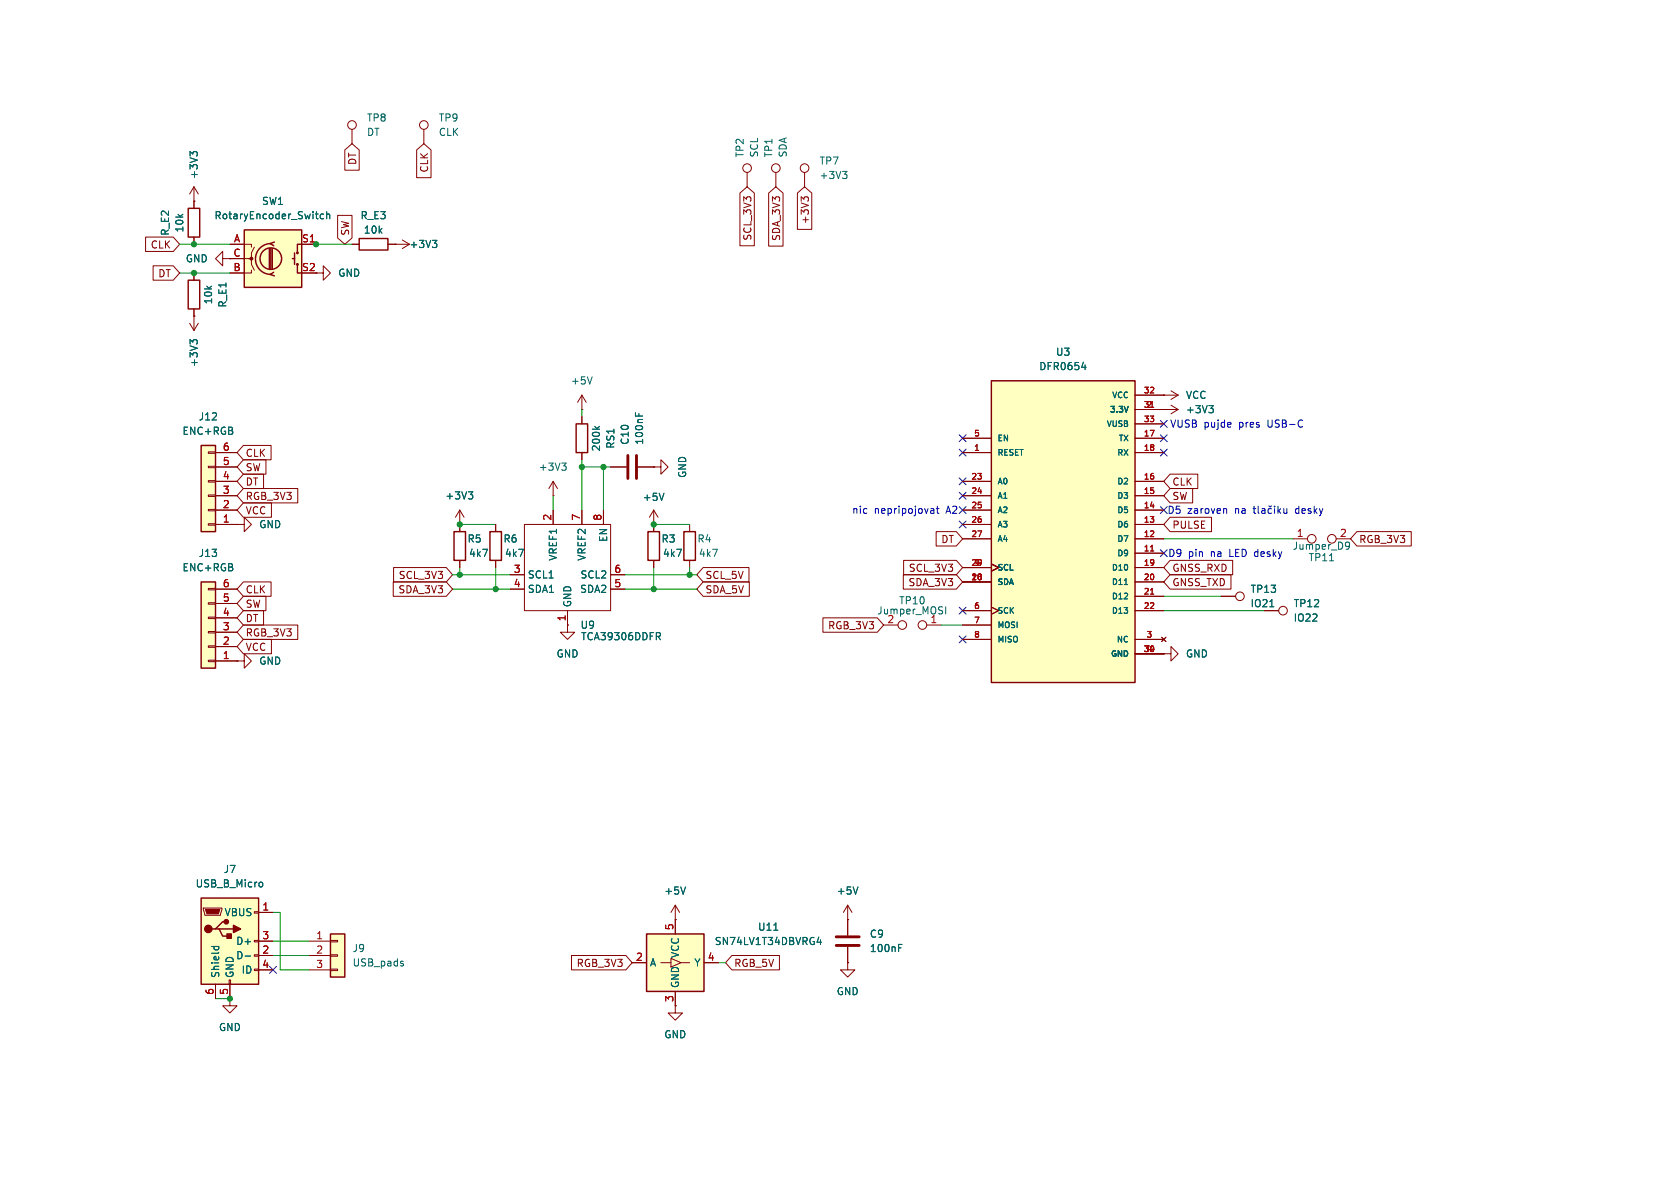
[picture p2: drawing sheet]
<svg xmlns="http://www.w3.org/2000/svg" width="297mm" height="210mm" viewBox="0 0 297 210" stroke-linecap="round" stroke-linejoin="round" font-family="sans-serif">
<path d="M41.9 92.7h1.3v-1.3l1.2 1.3-1.2 1.3v-1.3M41.9 92.7h.1M149.9 170.2v1.3h1.2l-1.2 1.2-1.3-1.2h1.3M149.9 170.2h.1" fill="none" stroke="#840000" stroke-width=".18"/>
<path d="M35.6 78.7h2.5v15.3h-2.5z" fill="#ffffc2"/>
<g fill="none" stroke="#840000" stroke-width=".18">
<path d="M36.8 79.9h1.3v.2h-1.3zM36.8 82.4h1.3v.3h-1.3zM36.8 85h1.3v.2h-1.3zM36.8 87.5h1.3v.3h-1.3zM36.8 90h1.3v.3h-1.3zM36.8 92.6h1.3v.2h-1.3zM38.1 92.7h3.8M38.1 90.2h3.8M38.1 87.6h3.8M38.1 85.1h3.8M38.1 82.6h3.8M38.1 80h3.8"/>
<path d="M81.3 92.7h.1M81.3 90.2l-.8 1.2M81.3 90.2v2.5M81.3 90.2l.7 1.2"/>
</g>
<path d="M35.6 78.7h2.5v15.3h-2.5z" fill="none" stroke="#840000" stroke-width=".25"/>
<path d="M82.8 86.9h.8l-.4 .5M83.3 87.4l.3 .3v.3l-.3 .2" fill="none" stroke="#006464" stroke-width=".18"/>
<path d="M58.4 165.1h2.6v7.6h-2.6z" fill="#ffffc2"/>
<path d="M34.3 48.3v1.2M34.3 54.6v1.3M205.7 115.6h1.3v-1.3l1.3 1.3-1.3 1.2v-1.2M205.7 115.6h.1M54.6 166.4h3.8M54.6 168.9h3.8M54.6 171.5h3.8M58.4 171.3h1.3v.3h-1.3zM58.4 168.8h1.3v.2h-1.3zM58.4 166.2h1.3v.3h-1.3z" fill="none" stroke="#840000" stroke-width=".18"/>
<path d="M33.3 49.5h2v5.1h-2zM58.4 165.1h2.6v7.6h-2.6z" fill="none" stroke="#840000" stroke-width=".25"/>
<path d="M71.2 170.3l.2 .2-.2 .3M71.2 169.9l.1 .1" fill="none" stroke="#006464" stroke-width=".18"/>
<path d="M175.3 67.3h25.4v53.4h-25.4z" fill="#ffffc2"/>
<path d="M101.9 74.9h2v5.1h-2zM175.3 67.3h25.4v53.4h-25.4zM80.3 94h2v5.1h-2zM86.6 94h2v5.1h-2zM114.6 94h2v5.1h-2zM120.9 94h2v5.1h-2z" fill="none" stroke="#840000" stroke-width=".25"/>
<g fill="none" stroke="#840000" stroke-width=".18">
<path d="M132.1 30.5v2.5M142.2 30.5v2.5M39.4 45.7v-1.2l-1.3 1.2 1.3 1.3v-1.3h1.2M102.9 73.7v1.2M170.2 77.5h5.1M200.7 77.5h5M200.7 72.4h5M200.7 69.9h5M200.7 74.9h5M81.3 92.7v1.3M81.3 99.1v1.2M87.6 92.7v1.3"/>
<path d="M87.6 99.1v1.2M92.7 92.7h15.2v15.3h-15.2zM97.8 87.6h.1M97.8 85.1v2.5M97.8 90.2v2.5M97.8 85.1l-.8 1.3M97.8 85.1l.8 1.3M102.9 80v1.3M102.9 90.2v2.5M106.7 90.2v2.5M115.6 92.7h.1M115.6 82.6h1.2v-1.3l1.3 1.3-1.3 1.2v-1.2"/>
<path d="M115.6 82.6h.1M115.6 90.2l-.8 1.2M115.6 90.2v3.8M115.6 99.1v1.2M115.6 90.2l.7 1.2M121.9 92.7v1.3M121.9 99.1v1.2M170.2 80h5.1M170.2 95.3h5.1M170.2 92.7h5.1M170.2 90.2h5.1M170.2 87.6h5.1"/>
<path d="M170.2 85.1h5.1M175.3 99.7l1.2 .6-1.2 .7M200.7 80h5M200.7 97.8h5M200.7 95.3h5M200.7 92.7h5M200.7 90.2h5M200.7 87.6h5M200.7 85.1h5M90.2 101.6h2.5M90.2 104.1h2.5M100.3 110.5v1.3h1.3l-1.3 1.2-1.2-1.2h1.2"/>
<path d="M100.3 110.5h.1M100.3 108v2.5M107.9 101.6h2.6M107.9 104.1h2.6M170.2 102.9h5.1M170.2 100.3h5.1M170.2 108h5.1M170.2 113h5.1M170.2 110.5h5.1M175.3 107.3l1.2 .7-1.2 .6M200.7 102.9h5M200.7 100.3h5"/>
<path d="M200.7 105.4h5M200.7 108h5M200.7 113h5M200.7 115.6h5M205.4 112.6l.7 .8M206.1 112.6l-.7 .8M40.6 176.5v1.3h1.3l-1.3 1.3-1.2-1.3h1.2M40.6 176.5h.1"/>
<circle cx="132.1" cy="29.7" r=".76"/>
<circle cx="142.2" cy="29.7" r=".76"/>
</g>
<path d="M203.4 72h.6M203.4 97.4h.6M203.4 105h.6" fill="none" stroke="#a90000" stroke-width=".18"/>
<path d="M148.9 30.3h.8l-.4 .5M149.5 30.8l.2 .2v.3l-.2 .3M105.1 75.4l.5 .5M106 75.4l-.5 .3M191.2 64.9h.8M191.8 64.5v.8M99.3 81.9h.8l-.4 .4M99.8 82.3l.3 .3v.3l-.3 .2M117.4 87.2l-.4 1.3M116.3 112.5l.5 .6M116.5 111.8l.3 .3-.1 .3-.2 .1M198.8 103.3h.6" fill="none" stroke="#006464" stroke-width=".18"/>
<path d="M35.6 158.8h10.1v15.2h-10.1z" fill="#ffffc2"/>
<path d="M35.6 158.8h10.1v15.2h-10.1zM38.1 164.2h.6l.7 1.3h1.2M38.7 164.2h2.6M40 162.9h-.6l-1.3 1.3h-.6" fill="none" stroke="#840000" stroke-width=".25"/>
<g fill="#840000" stroke="#840000" stroke-width=".25">
<path d="M41.3 163.6l1.2 .6-1.2 .6z"/>
<path d="M40.1 165.1h.8v.8h-.8z"/>
<circle cx="36.8" cy="164.2" r=".63"/>
<circle cx="40" cy="162.9" r=".38"/>
</g>
<g fill="none" stroke="#840000" stroke-width=".18">
<path d="M137.2 30.5v2.5M215.9 105.4h2.5M35.9 160.5h3.3v.3l-.2 1h-2.8zM38.1 174v2.5M40.5 173.2h.3v.8h-.3zM40.6 174v2.5M45 171.3h.7v.3h-.7zM45 168.8h.7v.2h-.7zM45 166.2h.7v.3h-.7zM45 161.2h.7v.2h-.7zM45.7 161.3h2.6M45.7 168.9h2.6"/>
<path d="M45.7 166.4h2.6M45.7 171.5h2.6M119.4 162.6h.1M119.4 177.8v1.3h1.2l-1.2 1.2-1.3-1.2h1.3M119.4 177.8h.1M119.4 160l-.8 1.3M119.4 160v2.6M119.4 160l.7 1.3"/>
<circle cx="137.2" cy="29.7" r=".76"/>
<circle cx="219.2" cy="105.4" r=".76"/>
</g>
<path d="M36.3 160.8h2.6l-.3 .7h-2z" fill="#840000" stroke="#840000" stroke-width=".18"/>
<path d="M224.5 107.3h.7M46 155.9l.3 .1 .1 .2v.5l-.4 .1M121.2 156.8l-.4 1.3M37.4 167.3h1.3M37.9 167.3l-.1 .4M38.6 167.3l.1 .4M43.3 169h1" fill="none" stroke="#006464" stroke-width=".18"/>
<path d="M114.3 165.1h10.2v10.2h-10.2z" fill="#ffffc2"/>
<path d="M114.3 165.1h10.2v10.2h-10.2z" fill="none" stroke="#840000" stroke-width=".25"/>
<g fill="none" stroke="#840000" stroke-width=".18">
<path d="M33.5 57.2l.8 1.2M34.3 55.9h.1M34.3 55.9v2.5M35.1 57.2l-.8 1.2M205.7 69.9h.1M205.7 69.9h2.6M207 69.1l1.3 .8M208.3 69.9l-1.3 .7M41.9 116.8h1.3v-1.2l1.2 1.2-1.2 1.3v-1.3M41.9 116.8h.1M223.5 108h2.6M111.8 170.2h2.5"/>
<path d="M116.8 170.2h1.8M118.6 169.4l1.8 .8-1.8 .7zM119.4 162.6v2.5M119.4 175.3v2.5M120.4 170.2h1.5M124.5 170.2h2.5"/>
<circle cx="226.8" cy="107.9" r=".76"/>
</g>
<path d="M34.1 60.5l-.5-.5v.8M34.1 60.3l.2-.3h.3l.3 .3M136.8 164.4h.7M144.7 165.7l-.3 .9h.8M145.1 166.1v.9" fill="none" stroke="#006464" stroke-width=".18"/>
<path d="M35.6 102.9h2.5v15.2h-2.5z" fill="#ffffc2"/>
<g fill="none" stroke="#840000" stroke-width=".18">
<path d="M62.2 22.9v2.5M74.9 22.9v2.5M102.9 72.4h.1M102.9 69.9l-.8 1.2M102.9 69.9v2.5M102.9 69.9l.7 1.2M107.9 82.6h2.8M112.8 82.6h2.8M36.8 104h1.3v.3h-1.3zM36.8 106.6h1.3v.2h-1.3zM36.8 109.1h1.3v.2h-1.3zM36.8 111.6h1.3v.3h-1.3z"/>
<path d="M36.8 114.2h1.3v.2h-1.3zM36.8 116.7h1.3v.3h-1.3zM38.1 116.8h3.8M38.1 114.3h3.8M38.1 111.8h3.8M38.1 109.2h3.8M38.1 106.7h3.8M38.1 104.1h3.8M156.2 110.5h2.5M163.8 110.5h2.6M149.9 162.6h.1M149.9 160v5.4"/>
<path d="M149.9 167.4v2.8M149.9 160l-.8 1.3M149.9 160l.7 1.3"/>
<circle cx="62.2" cy="22.1" r=".76"/>
<circle cx="74.9" cy="22.1" r=".76"/>
<circle cx="159.5" cy="110.5" r=".76"/>
<circle cx="163.1" cy="110.5" r=".76"/>
</g>
<path d="M35.6 102.9h2.5v15.2h-2.5z" fill="none" stroke="#840000" stroke-width=".25"/>
<path d="M104.7 66.6l-.4 1.3M112.3 72.9v.6M112.9 73.1v.4M167.2 107.3v1.2M151.7 156.8l-.4 1.3M158.9 167.6h.4M158.9 166.9h.6" fill="none" stroke="#006464" stroke-width=".18"/>
<path d="M111 80.5v4.1M112.5 80.5v4.1M147.8 165.6h4.1M147.8 167.1h4.1" fill="none" stroke="#840000" stroke-width=".51"/>
<path d="M43.2 40.6h10.1v10.2h-10.1z" fill="#ffffc2"/>
<g fill="none" stroke="#840000" stroke-width=".25">
<path d="M33.3 36.8h2v5.1h-2zM43.2 40.6h10.1v10.2h-10.1zM47.6 43.9v3.6M47.9 43.1a2.73 2.73 0 0 0-2.7 2.7 2.73 2.73 0 0 0 2.7 2.7M47.9 43.9v3.6M48.1 43.9v3.6M48.4 48.1l-.6 .4 .7 .3M48.5 42.8l-.7 .3 .6 .3M51.7 45.7h.4M52.1 44.7v2M52.6 46.7v1.6h.7M53.3 43.2h-.7v1.5"/>
<path d="M63.5 42.2h5.1v2h-5.1z"/>
<circle cx="47.9" cy="45.7" r="1.9"/>
<circle cx="52.6" cy="44.7" r=".13"/>
<circle cx="52.6" cy="46.7" r=".13"/>
</g>
<circle cx="44.4" cy="45.7" r=".25" fill="#840000" stroke="#840000" stroke-width=".18"/>
<g fill="none" stroke="#840000" stroke-width=".18">
<path d="M34.3 35.6h.1M34.3 33v3.8M34.3 33l-.8 1.3M34.3 33l.8 1.3M59.7 38.1h2.5v4l-1.2 1.1-1.3-1.1zM61 26.5l1.2-1.1 1.3 1.1v3.6h-2.5zM73.7 26.5l1.2-1.1 1.3 1.1v4.9h-2.5zM130.8 34.1l1.3-1.1 1.3 1.1v9.3h-2.6zM135.9 34.1l1.3-1.1 1.2 1.1v9.4h-2.5zM141 34.1l1.2-1.1 1.3 1.1v6.4h-2.5zM142.1 35.2l-.5-.4v.8M142.1 35l.3-.2h.3l.2 .2"/>
<path d="M25.7 41.9h4.9l1.1 1.3-1.1 1.3h-4.9zM27.1 47h3.5l1.1 1.3-1.1 1.2h-3.5zM34.3 55.9h.1M34.3 41.9v1.3M34.3 48.3v1.2M34.3 54.6v1.3M40.6 43.2h3.8v.5M40.6 45.7h3.8v1l.6 1.1M44.4 47.8v.5h-3.8M45 43.7l-.6 1v1h-.5M53.3 43.2h2.6M55.9 48.3h1.2v-1.3l1.3 1.3-1.3 1.2v-1.2"/>
<path d="M62.2 43.2h1.3M68.6 43.2h3.8M69.8 43.2h.1M71.1 42.4l1.3 .8M72.4 43.2l-1.3 .7M43 78.7h4.9v2.6h-4.9l-1.1-1.3zM102.9 73.7v1.2M170.2 77.5h5.1M200.7 72.4h7.6M200.7 77.5h5M200.7 69.9h5M200.7 74.9h5"/>
<path d="M205.7 72.4h.1M205.7 69.9h.1M207 71.6l1.3 .8M208.3 72.4l-1.3 .8M38.1 80h3.8M38.1 92.7h3.8M38.1 90.2h3.8M38.1 87.6h3.8M38.1 85.1h3.8M38.1 82.6h3.8M41.9 92.7h.1M43 81.3h4v2.5h-4l-1.1-1.2z"/>
<path d="M43 83.8h3.6v2.6h-3.6l-1.1-1.3zM43 86.4h9.6v2.5h-9.6l-1.1-1.3zM43 88.9h5v2.5h-5l-1.1-1.2zM81.3 92.7h.1M81.3 92.7v1.3M81.3 99.1v1.2M87.6 92.7v1.3M87.6 99.1v1.2M97.8 90.2v2.5M102.9 80v1.3M102.9 90.2v2.5M106.7 90.2v2.5"/>
<path d="M107.9 82.6h2.8M112.8 82.6h2.8M115.6 82.6h.1M115.6 92.7h.1M115.6 92.7v1.3M115.6 99.1v1.2M159.8 99.1h9.3l1.1 1.2-1.1 1.3h-9.3zM165.5 94h3.6l1.1 1.3-1.1 1.2h-3.6zM170.2 95.3h5.1M170.2 80h5.1M170.2 92.7h5.1M170.2 90.2h5.1"/>
<path d="M170.2 87.6h5.1M170.2 85.1h5.1M175.3 99.7l1.2 .6-1.2 .7M200.7 95.3h5M200.7 80h5M200.7 97.8h5M200.7 92.7h5M200.7 90.2h5M200.7 87.6h5M200.7 85.1h5M206.9 86.4h3.9v2.5h-3.9l-1.2-1.3zM206.9 83.8h4.9v2.6h-4.9l-1.2-1.3z"/>
<path d="M206.9 99.1h11v2.5h-11l-1.2-1.3zM206.9 91.4h7.3v2.6h-7.3l-1.2-1.3zM228.6 95.3h2.5M236.2 95.3h2.6M239.9 94h9.6v2.5h-9.6l-1.1-1.2zM38.1 104.1h3.8M38.1 116.8h3.8M38.1 114.3h3.8M38.1 111.8h3.8M38.1 109.2h3.8M38.1 106.7h3.8M41.9 116.8h.1"/>
<path d="M43 105.4h4v2.6h-4l-1.1-1.3zM43 110.5h9.6v2.5h-9.6l-1.1-1.2zM43 113h5v2.6h-5l-1.1-1.3zM43 107.9h3.6v2.6h-3.6l-1.1-1.3zM43 102.9h4.9v2.5h-4.9l-1.1-1.3zM69.5 102.9h9.4l1.1 1.2-1.1 1.3h-9.4zM69.6 100.3h9.3l1.1 1.3-1.1 1.3h-9.3zM90.2 101.6h2.5M90.2 104.1h2.5M100.3 110.5h.1M100.3 108v2.5M107.9 101.6h2.6"/>
<path d="M107.9 104.1h2.6M124.3 100.3h8.1v2.6h-8.1l-1.1-1.3zM124.3 102.9h8.2v2.5h-8.2l-1.1-1.3zM145.5 109.2h9.6l1.1 1.3-1.1 1.3h-9.6zM159.7 101.6h9.4l1.1 1.3-1.1 1.2h-9.4zM170.2 102.9h5.1M170.2 100.3h5.1M170.2 108h5.1M170.2 113h5.1M170.2 110.5h5.1M175.3 107.3l1.2 .7-1.2 .6M200.7 102.9h5"/>
<path d="M200.7 100.3h5M200.7 105.4h5M200.7 108h5M200.7 113h5M200.7 115.6h5M205.4 112.6l.7 .8M205.7 115.6h.1M206.1 112.6l-.7 .8M206.9 101.6h10.7v2.5h-10.7l-1.2-1.2zM215.9 105.4h2.5M223.5 108h2.6M38.1 174v2.5"/>
<path d="M40.6 176.5h.1M40.6 174v2.5M45.7 161.3h2.6M45.7 168.9h2.6M45.7 166.4h2.6M45.7 171.5h2.6M101 168.9h9.6l1.2 1.3-1.2 1.3h-9.6zM111.8 170.2h2.5M119.4 162.6h.1M119.4 177.8h.1M119.4 162.6v2.5M119.4 175.3v2.5"/>
<path d="M124.5 170.2h2.5M129.4 168.9h8.4v2.6h-8.4l-1.1-1.3zM149.9 170.2h.1M149.9 162.6h.1M149.9 162.6v2.8M149.9 167.4v2.8"/>
<circle cx="231.9" cy="95.2" r=".76"/>
<circle cx="235.5" cy="95.2" r=".76"/>
</g>
<g fill="none" stroke="#006464" stroke-width=".18">
<path d="M34.1 27.2l-.5-.4v.8M34.1 27l.2-.2h.3l.3 .2M57.2 37.9l-.4-.1-.2 .3 .1 .5h.5M57.8 38l.1-.2 .3 .1 .1 .8M57.8 37.4v1.3M76.4 42.5h.8l-.4 .5M77 43l.2 .2v.3l-.2 .3M34.1 60.5l-.5-.5v.8M34.1 60.3l.2-.3h.3l.3 .3M105.1 75.4l.5 .5M106 75.4l-.5 .3M112.3 72.9v.6"/>
<path d="M112.9 73.1v.4M191.2 64.9h.8M191.8 64.5v.8M213.7 71.7h.8l-.4 .5M214.3 72.2l.2 .2v.3l-.2 .3M82.8 86.9h.8l-.4 .5M83.3 87.4l.3 .3v.3l-.3 .2M117.4 87.2l-.4 1.3M235 99.1h.8M238.1 95.8l.4 .2a.84 .84 0 0 1-.3 1.1h-.2M238.6 96.4l-.1 .2h-.4M116.3 112.5l.5 .6"/>
<path d="M116.5 111.8l.3 .3-.1 .3-.2 .1M198.8 103.3h.6M224.5 107.3h.7M46 155.9l.3 .1 .1 .2v.5l-.4 .1M121.2 156.8l-.4 1.3M151.7 156.8l-.4 1.3M37.4 167.3h1.3M37.9 167.3l-.1 .4M38.6 167.3l.1 .4M43.3 169h1M136.8 164.4h.7M144.7 165.7l-.3 .9h.8"/>
<path d="M145.1 166.1v.9M158.9 167.6h.4M158.9 166.9h.6"/>
</g>
<g fill="none" stroke="#0000c2" stroke-width=".18">
<path d="M164.7 89.9h.2l.2 .2v.6M165.1 90.7h-.4M165.1 90.2l-.4 .1M165.5 89.9h.5M165.7 89.5v1.1l.3 .1M216.7 89.9l.2 .2v.7M221.5 89.9h.5M221.7 89.5v1.1l.3 .2M222.4 89.5v1.1l.2 .2M223.1 90h.5v.8M223.6 90.2l-.4 .1-.2 .2 .2 .3 .4-.1M224.3 89.4l.2 .2 .3-.2"/>
<path d="M224.8 90l-.4-.1-.2 .2 .1 .6h.5M225.3 89.5v.1M225.3 89.9v.9M225.9 89.5v1.3M226.1 90.3l.3 .5M226.4 89.9l-.5 .5M227 89.9v.8l.3 .1 .2-.2M227.5 89.9v.9"/>
</g>
<g fill="none" stroke="#009600" stroke-width=".18">
<path d="M31.7 43.2h8.9M31.7 48.3h8.9M54.6 43.2h7.6M102.9 72.4v1.3M81.3 92.7h6.3M97.8 87.6v2.6M102.9 81.3v8.9M102.9 82.6h5M106.7 82.6v7.6M115.6 92.7h6.3M205.7 95.3h22.9M80 101.6h10.2"/>
<path d="M80 104.1h10.2M81.3 100.3v1.3M87.6 100.3v3.8M110.5 101.6h12.7M110.5 104.1h12.7M115.6 100.3v3.8M121.9 100.3v1.3M166.4 110.5h3.8M205.7 105.4h10.2M205.7 108h17.8M38.1 176.5h2.5M48.3 161.3h1.2v10.2h5.1"/>
<path d="M48.3 168.9h6.3M48.3 166.4h6.3M127 170.2h1.3"/>
</g>
<g fill="none" stroke="#000084" stroke-width=".18">
<path d="M169.6 76.9l1.2 1.2M169.6 79.4l1.2 1.2M170.8 76.9l-1.2 1.2M170.8 79.4l-1.2 1.2M205.1 79.4l1.2 1.2M205.1 76.9l1.2 1.2M205.1 74.3l1.2 1.2M206.3 79.4l-1.2 1.2M206.3 76.9l-1.2 1.2M206.3 74.3l-1.2 1.2M169.6 92.1l1.2 1.2M169.6 84.5l1.2 1.2"/>
<path d="M169.6 89.6l1.2 1.2M169.6 87l1.2 1.2M170.8 92.1l-1.2 1.2M170.8 84.5l-1.2 1.2M170.8 89.6l-1.2 1.2M170.8 87l-1.2 1.2M205.1 97.2l1.2 1.2M205.1 89.6l1.2 1.2M206.3 97.2l-1.2 1.2M206.3 89.6l-1.2 1.2M169.6 112.4l1.2 1.2M169.6 107.3l1.2 1.3"/>
<path d="M170.8 112.4l-1.2 1.2M170.8 107.3l-1.2 1.3M47.7 170.8l1.2 1.3M48.9 170.8l-1.2 1.3"/>
</g>
<path d="M203.4 72h.6M203.4 97.4h.6M203.4 105h.6" fill="none" stroke="#a90000" stroke-width=".18"/>
<g fill="#009600" stroke="#009600" stroke-width=".18">
<circle cx="115.6" cy="104.1" r=".46"/>
<circle cx="121.9" cy="101.6" r=".46"/>
<circle cx="87.6" cy="104.1" r=".46"/>
<circle cx="40.6" cy="176.5" r=".46"/>
<circle cx="115.6" cy="92.7" r=".46"/>
<circle cx="34.3" cy="48.3" r=".46"/>
<circle cx="81.3" cy="101.6" r=".46"/>
<circle cx="81.3" cy="92.7" r=".46"/>
<circle cx="34.3" cy="43.2" r=".46"/>
<circle cx="55.9" cy="43.2" r=".46"/>
<circle cx="102.9" cy="82.6" r=".46"/>
<circle cx="106.7" cy="82.6" r=".46"/>
</g>
<g font-size="1.8" fill="#006464">
<text x="64.8" y="21.7">TP8</text>
<text x="77.5" y="21.7">TP9</text>
<text x="64.8" y="24.2">DT</text>
<text x="77.5" y="24.2">CLK</text>
<text x="131.7" y="27.9" transform="rotate(-90 131.7 27.9)">TP2</text>
<text x="134.2" y="27.9" transform="rotate(-90 134.2 27.9)">SCL</text>
<text x="136.8" y="27.9" transform="rotate(-90 136.8 27.9)">TP1</text>
<text x="139.3" y="27.9" transform="rotate(-90 139.3 27.9)">SDA</text>
<text x="144.8" y="29.3">TP7</text>
<text x="35.2" y="31.7" transform="rotate(-90 35.2 31.7)">+3V3</text>
<text x="144.8" y="31.9">+3V3</text>
<text x="30.1" y="41.8" transform="rotate(-90 30.1 41.8)">R_E2</text>
<text x="32.6" y="41.2" transform="rotate(-90 32.6 41.2)">10k</text>
<text x="37.8" y="39">RotaryEncoder_Switch</text>
<text x="46.2" y="36.4">SW1</text>
<text x="63.6" y="39">R_E3</text>
<text x="64.2" y="41.5">10k</text>
<text x="32.7" y="46.6">GND</text>
<text x="72.3" y="44">+3V3</text>
<text x="37.7" y="53.9" transform="rotate(-90 37.7 53.9)">10k</text>
<text x="59.7" y="49.1">GND</text>
<text x="40.2" y="54.5" transform="rotate(-90 40.2 54.5)">R_E1</text>
<text x="35.2" y="65" transform="rotate(-90 35.2 65)">+3V3</text>
<text x="183.6" y="65.6">DFR0654</text>
<text x="186.6" y="63.1">U3</text>
<text x="100.8" y="68.2">+5V</text>
<text x="209.6" y="70.7">VCC</text>
<text x="32.2" y="77.1">ENC+RGB</text>
<text x="35" y="74.5">J12</text>
<text x="209.6" y="73.3">+3V3</text>
<text x="95.1" y="83.4">+3V3</text>
<text x="106.3" y="79.9" transform="rotate(-90 106.3 79.9)">200k</text>
<text x="108.8" y="79.4" transform="rotate(-90 108.8 79.4)">RS1</text>
<text x="111.4" y="78.7" transform="rotate(-90 111.4 78.7)">C10</text>
<text x="113.9" y="78.7" transform="rotate(-90 113.9 78.7)">100nF</text>
<text x="78.6" y="88.5">+3V3</text>
<text x="113.5" y="88.7">+5V</text>
<text x="121.5" y="84.6" transform="rotate(-90 121.5 84.6)">GND</text>
<text x="45.7" y="93.6">GND</text>
<text x="107.5" y="95.9" transform="rotate(-90 107.5 95.9)">EN</text>
<text x="32.2" y="101.2">ENC+RGB</text>
<text x="35" y="98.7">J13</text>
<text x="82.6" y="96.1">R5</text>
<text x="82.8" y="98.7">4k7</text>
<text x="88.9" y="96.1">R6</text>
<text x="89.2" y="98.7">4k7</text>
<text x="98.7" y="99.2" transform="rotate(-90 98.7 99.2)">VREF1</text>
<text x="103.7" y="99.2" transform="rotate(-90 103.7 99.2)">VREF2</text>
<text x="116.8" y="96.1">R3</text>
<text x="117.1" y="98.7">4k7</text>
<text x="123.2" y="96.1">R4</text>
<text x="123.5" y="98.7">4k7</text>
<text x="228.4" y="97.4">Jumper_D9</text>
<text x="231.2" y="99.4">TP11</text>
<text x="93.2" y="102.5">SCL1</text>
<text x="93.2" y="105">SDA1</text>
<text x="101.2" y="107.4" transform="rotate(-90 101.2 107.4)">GND</text>
<text x="102.5" y="105">SDA2</text>
<text x="102.5" y="102.5">SCL2</text>
<text x="158.9" y="107">TP10</text>
<text x="221" y="107.5">IO21</text>
<text x="221" y="105">TP13</text>
<text x="228.6" y="107.5">TP12</text>
<text x="102.5" y="111.4">U9</text>
<text x="102.6" y="113.4">TCA39306DDFR</text>
<text x="155" y="108.8">Jumper_MOSI</text>
<text x="156.8" y="110.2">2</text>
<text x="164.4" y="110.2">1</text>
<text x="228.6" y="110.1">IO22</text>
<text x="45.7" y="117.7">GND</text>
<text x="98.3" y="116.4">GND</text>
<text x="209.6" y="116.4">GND</text>
<text x="39.4" y="154.5">J7</text>
<text x="34.5" y="157.1">USB_B_Micro</text>
<text x="117.3" y="158.3">+5V</text>
<text x="147.8" y="158.3">+5V</text>
<text x="39.6" y="162.2">VBUS</text>
<text x="41.7" y="167.2">D+</text>
<text x="126.3" y="167.3">SN74LV1T34DBVRG4</text>
<text x="133.9" y="164.7">U11</text>
<text x="153.7" y="166">C9</text>
<text x="39" y="173" transform="rotate(-90 39 173)">Shield</text>
<text x="41.5" y="173" transform="rotate(-90 41.5 173)">GND</text>
<text x="41.7" y="169.8">D-</text>
<text x="42.6" y="172.3">ID</text>
<text x="62.2" y="168.5">J9</text>
<text x="62.2" y="171">USB_pads</text>
<text x="114.8" y="171">A</text>
<text x="120.2" y="169.4" transform="rotate(-90 120.2 169.4)">VCC</text>
<text x="122.7" y="171">Y</text>
<text x="153.7" y="168.5">100nF</text>
<text x="120.2" y="174.8" transform="rotate(-90 120.2 174.8)">GND</text>
<text x="147.8" y="176.1">GND</text>
<text x="38.6" y="182.5">GND</text>
<text x="117.3" y="183.7">GND</text>
</g>
<g font-size="1.8" fill="#840000">
<text x="63.2" y="29.3" transform="rotate(-90 63.2 29.3)">DT</text>
<text x="75.9" y="30.6" transform="rotate(-90 75.9 30.6)">CLK</text>
<text x="61.9" y="41.8" transform="rotate(-90 61.9 41.8)">SW</text>
<text x="143.2" y="39.7" transform="rotate(-90 143.2 39.7)">+3V3</text>
<text x="26.5" y="44.1">CLK</text>
<text x="133" y="42.6" transform="rotate(-90 133 42.6)">SCL_3V3</text>
<text x="138.1" y="42.7" transform="rotate(-90 138.1 42.7)">SDA_3V3</text>
<text x="27.9" y="49.2">DT</text>
<text x="43.3" y="83.5">SW</text>
<text x="43.3" y="81">CLK</text>
<text x="43.3" y="86">DT</text>
<text x="43.3" y="88.6">RGB_3V3</text>
<text x="207.2" y="88.6">SW</text>
<text x="207.2" y="86">CLK</text>
<text x="43.3" y="91.1">VCC</text>
<text x="207.2" y="93.7">PULSE</text>
<text x="160.6" y="101.3">SCL_3V3</text>
<text x="166.3" y="96.2">DT</text>
<text x="207.2" y="101.3">GNSS_RXD</text>
<text x="240.2" y="96.2">RGB_3V3</text>
<text x="43.3" y="107.6">SW</text>
<text x="43.3" y="105.1">CLK</text>
<text x="70.3" y="105.1">SDA_3V3</text>
<text x="70.4" y="102.6">SCL_3V3</text>
<text x="124.6" y="102.6">SCL_5V</text>
<text x="124.6" y="105.1">SDA_5V</text>
<text x="160.5" y="103.8">SDA_3V3</text>
<text x="207.2" y="103.8">GNSS_TXD</text>
<text x="43.3" y="112.7">RGB_3V3</text>
<text x="43.3" y="110.2">DT</text>
<text x="146.3" y="111.4">RGB_3V3</text>
<text x="43.3" y="115.3">VCC</text>
<text x="101.8" y="171.1">RGB_3V3</text>
<text x="129.7" y="171.1">RGB_5V</text>
</g>
<g font-size="1.8" fill="#a90000">
<text x="41.2" y="45.5">C</text>
<text x="41.3" y="42.9">A</text>
<text x="53.3" y="42.9">S1</text>
<text x="41.2" y="48">B</text>
<text x="53.3" y="48">S2</text>
<text x="39.3" y="82.3">5</text>
<text x="39.3" y="79.8">6</text>
<text x="39.3" y="89.9">2</text>
<text x="39.3" y="87.4">3</text>
<text x="39.3" y="84.8">4</text>
<text x="39.3" y="92.5">1</text>
<text x="97.5" y="92.1" transform="rotate(-90 97.5 92.1)">2</text>
<text x="102.6" y="92.1" transform="rotate(-90 102.6 92.1)">7</text>
<text x="106.4" y="92.1" transform="rotate(-90 106.4 92.1)">8</text>
<text x="229.2" y="95">1</text>
<text x="236.8" y="95">2</text>
<text x="90.7" y="101.3">3</text>
<text x="108.5" y="101.3">6</text>
<text x="39.3" y="106.4">5</text>
<text x="39.3" y="103.9">6</text>
<text x="90.7" y="103.9">4</text>
<text x="108.5" y="103.9">5</text>
<text x="39.3" y="111.5">3</text>
<text x="39.3" y="109">4</text>
<text x="100.1" y="109.9" transform="rotate(-90 100.1 109.9)">1</text>
<text x="39.3" y="116.6">1</text>
<text x="39.3" y="114">2</text>
<text x="46.3" y="161">1</text>
<text x="46.3" y="166.1">3</text>
<text x="55.8" y="166.1">1</text>
<text x="119.1" y="164.5" transform="rotate(-90 119.1 164.5)">5</text>
<text x="46.3" y="168.7">2</text>
<text x="46.3" y="171.2">4</text>
<text x="55.8" y="168.7">2</text>
<text x="55.8" y="171.2">3</text>
<text x="112.3" y="169.9">2</text>
<text x="125" y="169.9">4</text>
<text x="37.8" y="176" transform="rotate(-90 37.8 176)">6</text>
<text x="40.4" y="176" transform="rotate(-90 40.4 176)">5</text>
<text x="119.1" y="177.2" transform="rotate(-90 119.1 177.2)">3</text>
</g>
<g font-size="1.8" fill="#0000c2">
<text x="206.8" y="75.8">VUSB</text>
<text x="212.8" y="75.8">pujde</text>
<text x="219.1" y="75.8">pres</text>
<text x="224.4" y="75.8">USB-C</text>
<text x="150.5" y="91">nic</text>
<text x="154.6" y="91">nepripojovat</text>
<text x="167.4" y="91">A2</text>
<text x="206.3" y="91">D5</text>
<text x="209.9" y="91">zaroven</text>
<text x="218.4" y="91">na</text>
<text x="229.5" y="91">desky</text>
<text x="206.4" y="98.7">D9</text>
<text x="210.1" y="98.7">pin</text>
<text x="214.2" y="98.7">na</text>
<text x="217.6" y="98.7">LED desky</text>
</g>
<g font-size="1.4" fill="#006464">
<text x="196.5" y="70.6">VCC</text>
<text x="195.5" y="75.7">VUSB</text>
<text x="196.1" y="73.1">3.3V</text>
<text x="176.3" y="80.7">RESET</text>
<text x="176.3" y="78.2">EN</text>
<text x="197.4" y="80.7">RX</text>
<text x="197.6" y="78.2">TX</text>
<text x="176.3" y="85.8">A0</text>
<text x="176.3" y="88.4">A1</text>
<text x="197.4" y="88.4">D3</text>
<text x="197.4" y="85.8">D2</text>
<text x="176.3" y="90.9">A2</text>
<text x="176.3" y="93.4">A3</text>
<text x="176.3" y="96">A4</text>
<text x="197.4" y="96">D7</text>
<text x="197.4" y="93.4">D6</text>
<text x="197.4" y="90.9">D5</text>
<text x="176.3" y="101.1">SCL</text>
<text x="196.4" y="101.1">D10</text>
<text x="197.4" y="98.5">D9</text>
<text x="176.3" y="103.6">SDA</text>
<text x="196.4" y="103.6">D11</text>
<text x="196.4" y="106.1">D12</text>
<text x="176.3" y="108.7">SCK</text>
<text x="176.3" y="111.2">MOSI</text>
<text x="176.3" y="113.8">MISO</text>
<text x="196.4" y="108.7">D13</text>
<text x="197.3" y="113.8">NC</text>
<text x="196.3" y="116.3">GND</text>
</g>
<g font-size="1.4" fill="#a90000">
<text x="202.1" y="69.6">32</text>
<text x="172.1" y="77.2">5</text>
<text x="202.1" y="77.2">17</text>
<text x="202.1" y="74.7">33</text>
<text x="202.6" y="72.1">2</text>
<text x="172.1" y="79.8">1</text>
<text x="202.1" y="79.8">18</text>
<text x="171.6" y="84.8">23</text>
<text x="171.6" y="87.4">24</text>
<text x="171.6" y="89.9">25</text>
<text x="202.1" y="89.9">14</text>
<text x="202.1" y="87.4">15</text>
<text x="202.1" y="84.8">16</text>
<text x="171.6" y="92.5">26</text>
<text x="171.6" y="95">27</text>
<text x="202.1" y="95">12</text>
<text x="202.1" y="92.5">13</text>
<text x="171.6" y="100.1">29</text>
<text x="172.1" y="100.1">9</text>
<text x="202.1" y="97.5">11</text>
<text x="202.1" y="100.1">19</text>
<text x="171.6" y="102.6">10</text>
<text x="172.1" y="107.7">6</text>
<text x="202.1" y="102.6">20</text>
<text x="202.1" y="105.2">21</text>
<text x="202.1" y="107.7">22</text>
<text x="172.1" y="110.2">7</text>
<text x="172.1" y="112.8">8</text>
<text x="202.6" y="112.8">3</text>
<text x="202.1" y="115.3">30</text>
<text x="202.6" y="115.3">4</text>
</g>
</svg>
